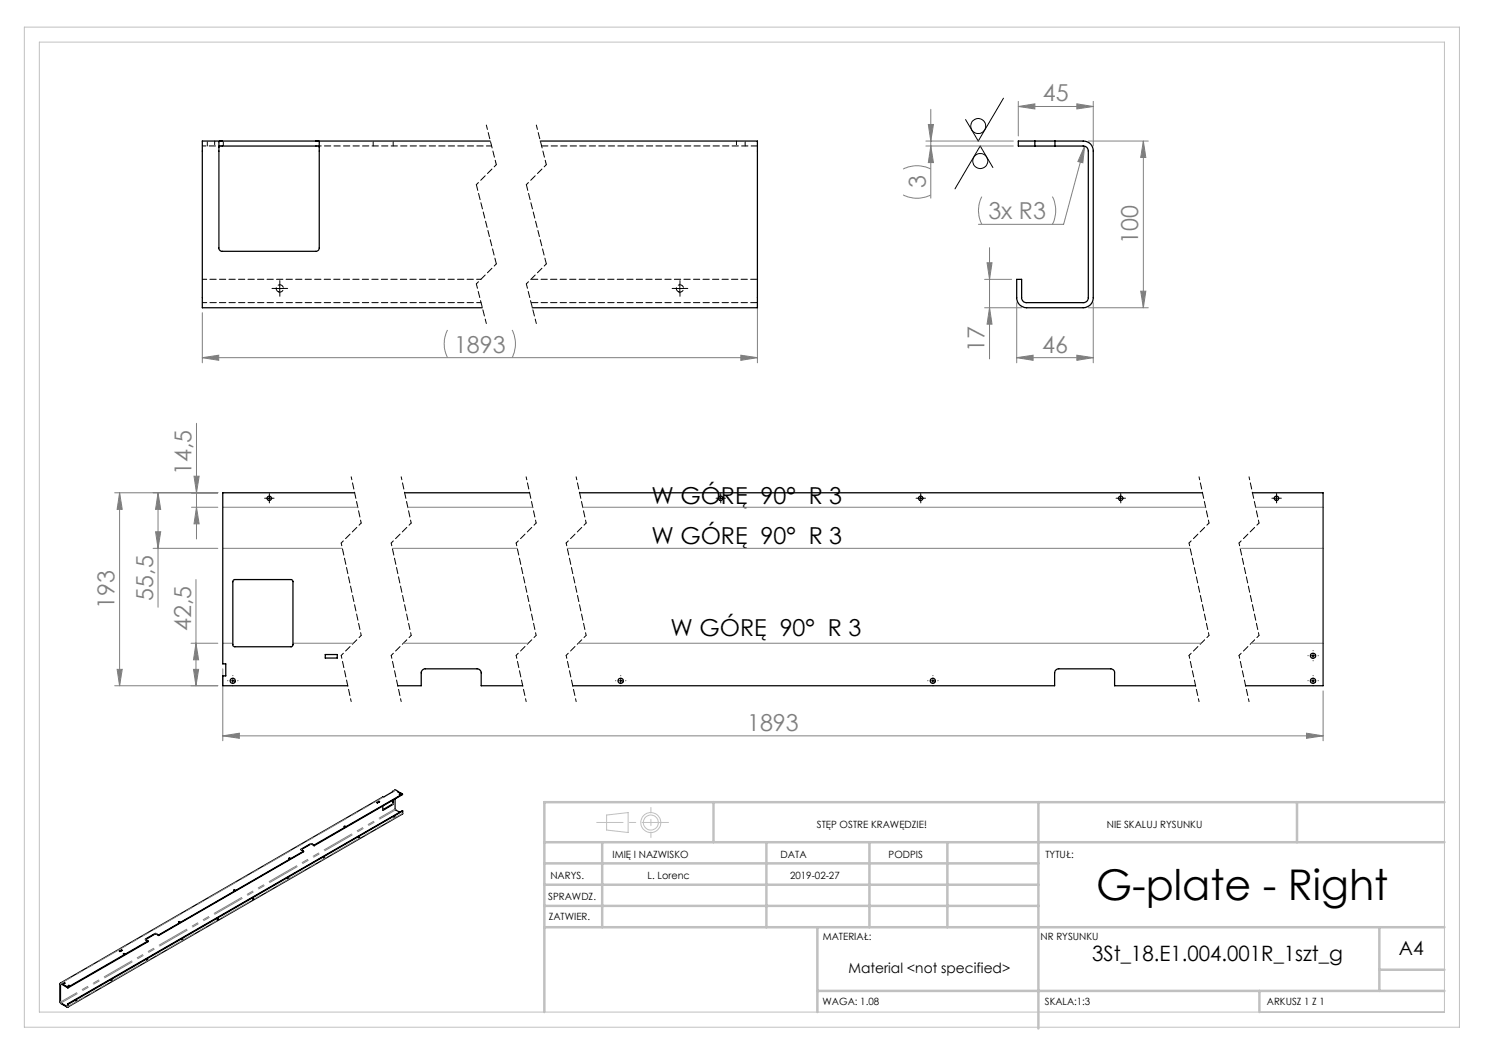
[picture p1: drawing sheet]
<svg xmlns="http://www.w3.org/2000/svg" width="297mm" height="210mm" viewBox="0 0 297 210" stroke-linecap="round" stroke-linejoin="round" font-family="sans-serif">
<g fill="none" stroke="#000" stroke-width=".2">
<path d="M200.7 19.6l-5 8.6-2.6-4.3M198.6 33.5l-2.6-4.3-5 8.6M55.1 57.7h1.7M56 56.9v1.7M135.1 57.7h1.7M136 56.9v1.7M53.3 99.7h1.1M53.9 99.2v.9M143.7 99.7h.9M144.1 99.2v.9M183.6 99.7h1M184.2 99.2v.9"/>
<path d="M223.6 99.7h1M224.1 99.2v.9M254.8 99.7h1M255.3 99.2v.9M46 136.2h1.1M46.6 135.7v1M123.6 136.2h1M124.1 135.7v1M186.1 136.2h1M186.6 135.7v1M262.1 136.2h1M262.1 131.2h1"/>
<path d="M262.6 130.7v.9M262.6 135.7v1"/>
<circle cx="195.6" cy="25.2" r="1.49"/>
<circle cx="196.1" cy="32.2" r="1.51"/>
</g>
<g fill="none" stroke="#c0c0c0" stroke-width=".2">
<path d="M4.9 5.4h287v200h-287zM7.9 8.4h281v194h-281zM121.3 163l4.3-.5v4l-4.3-.5z"/>
<circle cx="130.2" cy="164.5" r="2"/>
<circle cx="130.2" cy="164.5" r="1.49"/>
</g>
<g fill="none" stroke="#808080" stroke-width=".2">
<path d="M180.6 39a6.1 6.1 0 0 0 5.6 0M180.6 33.8a6.1 6.1 0 0 1 5.6 0M185.2 28.2h17.5M185.2 29.2h17.5M185.7 24.9h1l-.5 3.3zM186.2 29.2l.5 3.3h-1zM186.2 21.9v17.7M196.4 39.3a6.1 6.1 0 0 0 0 5.6M203.7 21.3l3.3-.5v1zM203.7 20.3v6.9M203.7 21.3h15M210.5 39.3a6.1 6.1 0 0 1 0 5.6"/>
<path d="M215.4 20.8l3.3 .5-3.3 .5zM216.9 29.2l-.3 3.4-1-.3zM216.9 29.2l-4.2 15.7h-17M217.7 28.2h12M218.7 20.3v8.9M228.7 28.2v33.4M228.7 28.2l.5 3.3h-1.1zM196.9 55.9h5.4M197.4 52.6h1l-.5 3.3zM197.9 49.5v22.3M228.1 58.2h1.1l-.5 3.4zM40.5 62.5v10.1"/>
<path d="M40.5 71.5h111M40.5 71.5l3.2-.5v1.1zM89.5 66a6.1 6.1 0 0 0 0 5.5M102.4 66a6.1 6.1 0 0 1 0 5.5M148.2 71l3.3 .5-3.3 .6zM151.5 60.5v12.1M196.9 61.6h7.4M197.9 61.6l.5 3.2h-1zM203.3 71.5l3.3-.5v1.1zM203.3 71.5h15.4M203.3 60.5v12.1M215.4 71l3.3 .5-3.3 .6z"/>
<path d="M217.7 61.6h12M218.7 60.5v12.1M22.9 98.6h20.7M23.9 98.6l.5 3.3h-1zM23.9 98.6v38.6M31.6 98.6l.5 3.3h-1zM31.6 98.6v22.9M38.8 95.2h1l-.5 3.4zM39.3 84.7v23.1M30.6 109.7h13M31.1 106.4h1l-.5 3.3zM38.3 101.5h5.3"/>
<path d="M39.2 115.9v21.3M39.3 101.5l.5 3.3h-1zM44.6 109.7h23.8M44.6 101.5h26.9M78.5 109.7h24.9M81.5 101.5h25M113.5 109.7h124.5M116.5 101.5h124.6M248 109.7h16.6M251.1 101.5h13.5M22.9 137.2h20.7M23.4 133.9h1l-.5 3.3z"/>
<path d="M38.2 128.6h5.4M38.7 133.9h1l-.5 3.3zM39.2 128.6l.5 3.4h-1zM44.6 128.6h2M44.6 133.8v14.4M58.6 128.6h12.1M80.6 128.6h25.1M115.6 128.6h124.6M250.2 128.6h14.4M264.6 138.2v10M44.6 147.2l3.3-.6v1.1zM44.6 147.2h220"/>
<path d="M261.3 146.6l3.3 .6-3.3 .5z"/>
</g>
<g fill="none" stroke="#000" stroke-width=".2" stroke-dasharray="15.2 1.3 1.3 1.3">
<path d="M55.1 57.7h-.7M56 56.9v-.8M56 58.5v.8M56.8 57.7h.7M135.2 57.7h-.8M136 56.9v-.8M136 58.5v.8M136.8 57.7h.8M53.4 99.6h-.5M53.9 99.1v-.4M54.4 99.6h.4M143.7 99.6h-.5"/>
<path d="M144.2 99.1v-.4M144.7 99.6h.4M183.7 99.6h-.5M184.2 99.1v-.4M184.7 99.6h.4M223.7 99.6h-.5M224.2 99.1v-.4M224.7 99.6h.4M254.8 99.6h-.4M255.3 99.1v-.4M255.8 99.6h.5M53.9 100.1v.5"/>
<path d="M144.2 100.1v.5M184.2 100.1v.5M224.2 100.1v.5M255.3 100.1v.5M45.6 136.1h.1M46.6 137.1v.1M46.6 135.1h.1M47.6 136.1h.1M123.2 136.1h-.1M124.2 137.1v.1M124.2 135.1h.1M125.2 136.1h.1"/>
<path d="M185.6 136.1h.1M186.6 137.1v.1M186.6 135.1h.1M187.6 136.1h.1M261.6 136.1h.1M261.6 131.1h.1M262.6 137.1v.1M262.6 135.1h.1M262.6 132.1v.1M262.6 130.1h.1M263.6 136.1h.1M263.6 131.1h.1"/>
</g>
<path d="M97.3 25l2 7.9M107.3 25l2 7.9M95.3 56.8l2 7.9M105.3 56.8l2 7.9" fill="none" stroke="#000" stroke-width=".2" stroke-dasharray="1.3 .6" stroke-dashoffset=".4"/>
<g fill="none" stroke="#000" stroke-width=".2" stroke-dasharray="1.3 .6" stroke-dashoffset=".7">
<path d="M99.3 32.9l-4 4M109.3 32.9l-4 4M99.3 52.8l-4 4M109.3 52.8l-4 4M70.2 95.4l2 9.2M80.2 95.4l2 9.2M105.2 95.4l2 9.2M115.2 95.4l2 9.2M239.8 95.4l2 9.2M249.8 95.4l2 9.2M68.2 108.6l4 18.5M72.2 104.6l-4 4"/>
<path d="M78.2 108.6l4 18.5M82.2 104.6l-4 4M103.2 108.6l4 18.5M107.2 104.6l-4 4M113.2 108.6l4 18.5M117.2 104.6l-4 4M237.8 108.6l4 18.5M241.8 104.6l-4 4M247.8 108.6l4 18.5M251.8 104.6l-4 4M68.2 131.1l2 9.2M72.2 127.1l-4 4"/>
<path d="M78.2 131.1l2 9.2M82.2 127.1l-4 4M103.2 131.1l2 9.2M107.2 127.1l-4 4M113.2 131.1l2 9.2M117.2 127.1l-4 4M237.8 131.1l2 9.2M241.8 127.1l-4 4M247.8 131.1l2 9.2M251.8 127.1l-4 4"/>
</g>
<path d="M95.3 36.9l4 15.9M105.3 36.9l4 15.9" fill="none" stroke="#000" stroke-width=".2" stroke-dasharray="1.3 .6" stroke-dashoffset=".1"/>
<path d="M133.7 164.5h-14.4" fill="none" stroke="#c0c0c0" stroke-width=".2" stroke-dasharray="15.2 1.3 1.3 1.3" stroke-dashoffset="10"/>
<path d="M130.2 161.5v6" fill="none" stroke="#c0c0c0" stroke-width=".2" stroke-dasharray="15.2 1.3 1.3 1.3" stroke-dashoffset="14.1"/>
<g fill="none" stroke="#c0c0c0" stroke-width=".5">
<path d="M108.9 176.9h98.8M108.9 172.7h98.8M108.9 168.4h180M120.4 168.4v17M142.7 160.4v8M153.3 168.4v17M173.9 168.4v17M189.5 168.4v17M207.7 160.4v45.3M259.4 160.4v8M288.9 160.4h-180v42M108.9 181.2h98.8"/>
<path d="M108.9 185.4h180M163.5 198.2h125.4M163.5 185.4v17M251.9 198.2v4.2M275.9 185.4v12.8M275.9 193.9h13"/>
</g>
<g fill="#808080">
<path d="M40.5 71.5l3.2-.5v1.1zM148.2 71l3.3 .5-3.3 .6zM216.9 29.2l-1.3 3.1 1 .3z"/>
<path d="M203.7 21.3l3.3-.5v1zM215.4 20.8l3.3 .5-3.3 .5zM203.3 71.5l3.3-.5v1.1zM215.4 71l3.3 .5-3.3 .6z"/>
<path d="M44.6 147.2l3.3-.6v1.1zM261.3 146.6l3.3 .6-3.3 .5z"/>
<path d="M228.1 58.2h1.1l-.5 3.4zM228.7 28.2l.5 3.3h-1.1z"/>
<path d="M38.7 133.9h1l-.5 3.3zM39.2 128.6l.5 3.4h-1z"/>
<path d="M197.9 61.6l.5 3.2h-1zM197.4 52.6h1l-.5 3.3zM185.7 24.9h1l-.5 3.3zM186.2 29.2l.5 3.3h-1z"/>
<path d="M31.6 98.6l.5 3.3h-1zM31.1 106.4h1l-.5 3.3zM38.8 95.2h1l-.5 3.4zM39.3 101.5l.5 3.3h-1zM23.9 98.6l.5 3.3h-1zM23.4 133.9h1l-.5 3.3z"/>
</g>
<g fill="none" stroke="#000" stroke-width=".25">
<path d="M43.8 29.4l.2-.2h19.6l.3 .2M44.4 28.2a.46 .46 0 0 0-.5 0 .46 .46 0 0 0-.1 .6v20.8a.66 .66 0 0 0 .6 .7h18.8a.66 .66 0 0 0 .7-.7v-21.3l-.7-.1M98 28.2h-57.5v33.4h55.9M108.1 28.2h43.4v33.4h-45.1M203.7 28.2h12.9a1.93 1.93 0 0 1 2.1 2v29.3a1.99 1.99 0 0 1-2.1 2.1h-11.3a1.99 1.99 0 0 1-2-2.1v-3.6h1v3.6a.96 .96 0 0 0 1 1h11.3a.97 .97 0 0 0 1.1-1v-29.3a.97 .97 0 0 0-1.1-1h-12.9zM207 28.2v1M211 28.2v1M70.9 98.6h-26.3v34.2h.6v2.4h-.6v2h24.9M80.9 98.6h25M115.9 98.6h124.6M250.5 98.6h14.1v38.6h-15.5M46.7 116.1l.2-.2h11.4l.2 .2 .1 12.8-.2 .4-11.4 .1-.4-.2v-13z"/>
<path d="M65.1 130.9h2.4v.7h-2.4zM79.6 137.2h4.6v-2.6a.85 .85 0 0 1 .9-.8h10.3a.85 .85 0 0 1 .8 .8v2.6h8.3M114.5 137.2h96.4v-2.6a.85 .85 0 0 1 .8-.8h10.4a.78 .78 0 0 1 .8 .8v2.6h16.2M78.6 158.4l.1-.2-66.6 38.4M78.6 158.2l.5-.2 .6 .4M78.7 160v.9l-2.1 1.2v-.9M79 159.8v2l.9 .6M79.7 158.4h-.1l.9 .4M79.7 158.4v.1M79.9 159h.1M80.5 158.8l-17.7 10.2M80.5 158.8l-17.7 10.3"/>
<path d="M46.8 178.1h.2M50.6 179.7h.1M57.6 175.6h.1M57.8 171.7h.2M60.7 170.2l-29 16.8M60.7 170.2l-29 16.9M62.8 169l-.7-.3-1.9 1.1v.2l.5 .2M62.8 169.1l-.6-.3-2 1.2M62.8 169v.1M64.7 171.5h.1v.2zM64.7 171.5h.1M68.9 165.3h.1"/>
<path d="M71.8 167.4v.1M75.4 160.5l.4-.2h.1l-.4 .3zM75.8 160.3v.1M75.8 160.4l-.3 .2M75.8 160.4h.1M78.6 160l-.1 .8-1.9 1.2M78.8 163.4l.2-.1v.2zM78.9 163.3l-.1 .1M80.5 162.2v.6l-67 38.6M80.5 162.2l-66.9 38.7M80.5 162.2l-67 38.6M12.8 196.7h.1"/>
<path d="M13.6 197.4l-1.4-.8-.2 .1v3.8l1.5 1 .1-.1v-.5M13.6 197.6l-1.5-.8v3.7l1.3 .8 .1-.5M13.6 197.4v.2M13.7 197.2h.1M22.3 196h.1M24.3 190.1h.1M24.3 190l-.4 .2 .1 .1M24.3 190l.1 .1-.4 .2M24.3 190v.1M24.3 190.1l-.3 .2M24.7 190.7l.2 .1h-.1zM24.7 190.8h.2"/>
<path d="M29.4 191.9h.1l-.1 .2zM29.4 191.9v.1M29.6 188.2l-16 9.2M29.6 188.2v.1l-16 9.3M31.7 187l-.7-.3-1.9 1.1 .5 .4M31.7 187.1l-.4-.3h-.3l-1.9 1.1M31.7 187v.1M35.8 184.5h.1M36.4 187.8v.1M43.5 183.8h.1M43.6 183.7v.1l-.1 .1zM13.5 200.8l.1 .1"/>
<path d="M15.2 200.1h.1v.1zM15.2 200.1h.1"/>
<circle cx="53.9" cy="99.7" r=".44"/>
<circle cx="144.1" cy="99.7" r=".44"/>
<circle cx="184.1" cy="99.7" r=".44"/>
<circle cx="224.1" cy="99.7" r=".44"/>
<circle cx="255.3" cy="99.7" r=".44"/>
<circle cx="46.5" cy="136.2" r=".52"/>
<circle cx="124.1" cy="136.2" r=".53"/>
<circle cx="186.6" cy="136.2" r=".52"/>
<circle cx="262.6" cy="131.2" r=".53"/>
<circle cx="262.6" cy="136.2" r=".53"/>
<circle cx="80" cy="158.9" r=".11"/>
<circle cx="46.9" cy="178" r=".11"/>
<circle cx="50.6" cy="179.7" r=".08"/>
<circle cx="57.7" cy="175.6" r=".09"/>
<circle cx="57.9" cy="171.7" r=".11"/>
<circle cx="69" cy="165.3" r=".11"/>
<circle cx="71.8" cy="167.5" r=".08"/>
<circle cx="12.9" cy="196.6" r=".09"/>
<circle cx="13.8" cy="197.2" r=".11"/>
<circle cx="22.3" cy="196" r=".08"/>
<circle cx="35.9" cy="184.4" r=".13"/>
<circle cx="36.5" cy="187.9" r=".09"/>
</g>
<path d="M12.2 196.6l64.5-37.2" fill="none" stroke="#808080" stroke-width=".2" stroke-dasharray="6.3 1.3 1.3 1.3 1.3 1.3" stroke-dashoffset="4"/>
<g fill="none" stroke="#808080" stroke-width=".2" stroke-dasharray="6.3 1.3 1.3 1.3 1.3 1.3">
<path d="M78.7 158.2l.5-.2M78.7 158.2h.1M60.3 169.9v-.1M62.1 168.7v.2M62.4 168.9v-.2M76.6 162h.1M78.5 160.8l.1 .1M78.7 160.8l-.1-.1M12.1 196.8h-.1M12.2 196.8v-.2M12.2 196.8h-.1M29.1 187.9v-.1"/>
<path d="M31 186.7v.1M31.3 186.8v-.1M12.1 200.4l-.1-.1M12.2 200.6v.1M13.4 201.4v-.1M13.5 201.2l.1 .1M13.5 201.2l-.1 .1"/>
</g>
<path d="M79.2 162l-67 38.6M80.6 162.6l-67 38.7M12.1 200.4l66.9-38.6" fill="none" stroke="#808080" stroke-width=".2" stroke-dasharray="6.3 1.3 1.3 1.3 1.3 1.3" stroke-dashoffset="2.6"/>
<path d="M106.2 55.9h45.3M106.2 60.5h45.3" fill="none" stroke="#000" stroke-width=".2" stroke-dasharray="1.3 .6" stroke-dashoffset="-.1"/>
<path d="M151.5 29.2h-43.2" fill="none" stroke="#000" stroke-width=".2" stroke-dasharray="1.3 .6"/>
<path d="M55.7 58.4a.73 .73 0 0 0 1-.7 .73 .73 0 0 0-1-.7 .73 .73 0 0 0-.3 1.2l.3 .2M135.7 58.4a.73 .73 0 0 0 1-.7 .73 .73 0 0 0-1-.7 .73 .73 0 0 0-.2 1.2l.2 .2" fill="none" stroke="#000" stroke-width=".2" stroke-dasharray="1.3 .6" stroke-dashoffset=".3"/>
<path d="M41.5 29.2v-1M42.9 28.2v1M44.5 29.2h-4M44.7 29.2v-1M74.6 29.2v-1M78.6 29.2v-1M147.3 28.2v1M149 29.2v-1" fill="none" stroke="#000" stroke-width=".2" stroke-dasharray="1.3 .6" stroke-dashoffset=".5"/>
<path d="M40.5 55.9h55.7M40.5 60.5h55.7" fill="none" stroke="#000" stroke-width=".2" stroke-dasharray="1.3 .6" stroke-dashoffset=".4"/>
<path d="M98.3 29.2h-35.1" fill="none" stroke="#000" stroke-width=".2" stroke-dasharray="1.3 .6" stroke-dashoffset=".2"/>
<text font-size="8.5" x="219.2" y="179.9">G-plate - Right</text>
<g font-size="4.7" fill="#808080">
<text x="208.6" y="20.3">45</text>
<text x="185.2" y="37.7" transform="rotate(-90 185.2 37.7)">3</text>
<text x="197.7" y="43.8">3x R3</text>
<text x="227.7" y="48.7" transform="rotate(-90 227.7 48.7)">100</text>
<text x="90.8" y="70.5">1893</text>
<text x="196.9" y="70.5" transform="rotate(-90 196.9 70.5)">17</text>
<text x="208.4" y="70.5">46</text>
<text x="38.3" y="95" transform="rotate(-90 38.3 95)">14,5</text>
<text x="22.9" y="121.7" transform="rotate(-90 22.9 121.7)">193</text>
<text x="30.6" y="120.2" transform="rotate(-90 30.6 120.2)">55,5</text>
<text x="38.2" y="126.2" transform="rotate(-90 38.2 126.2)">42,5</text>
<text x="149.4" y="146.1">1893</text>
</g>
<g font-size="4.7">
<text x="130.3" y="100.8">W GÓRĘ 90° R 3</text>
<text x="130.3" y="108.8">W GÓRĘ 90° R 3</text>
<text x="134.1" y="127.2">W GÓRĘ 90° R 3</text>
</g>
<text font-size="4.2" x="218.4" y="192.2">3St_18.E1.004.001R_1szt_g</text>
<text font-size="3.9" x="279.8" y="190.9">A4</text>
<text font-size="2.8" x="169.7" y="194.6">Material &lt;not specified&gt;</text>
<g font-size="2">
<text x="163.4" y="165.5">STĘP OSTRE KRAWĘDZIE!</text>
<text x="221.4" y="165.6">NIE SKALUJ RYSUNKU</text>
<text x="122.5" y="171.6">IMIĘ I NAZWISKO</text>
<text x="156.1" y="171.6">DATA</text>
<text x="177.7" y="171.6">PODPIS</text>
<text x="209.1" y="171.6">TYTUŁ:</text>
<text x="110.1" y="175.8">NARYS.</text>
<text x="129.5" y="175.8">L. Lorenc</text>
<text x="158" y="175.7">2019-02-27</text>
<text x="109.6" y="180">SPRAWDZ.</text>
<text x="109.7" y="184.1">ZATWIER.</text>
<text x="164.5" y="187.9">MATERIAŁ:</text>
<text x="208.1" y="188.1">NR RYSUNKU</text>
<text x="164.5" y="201">WAGA: 1.08</text>
<text x="209" y="201">SKALA:1:3</text>
<text x="253.4" y="201">ARKUSZ 1 Z 1</text>
</g>
</svg>
